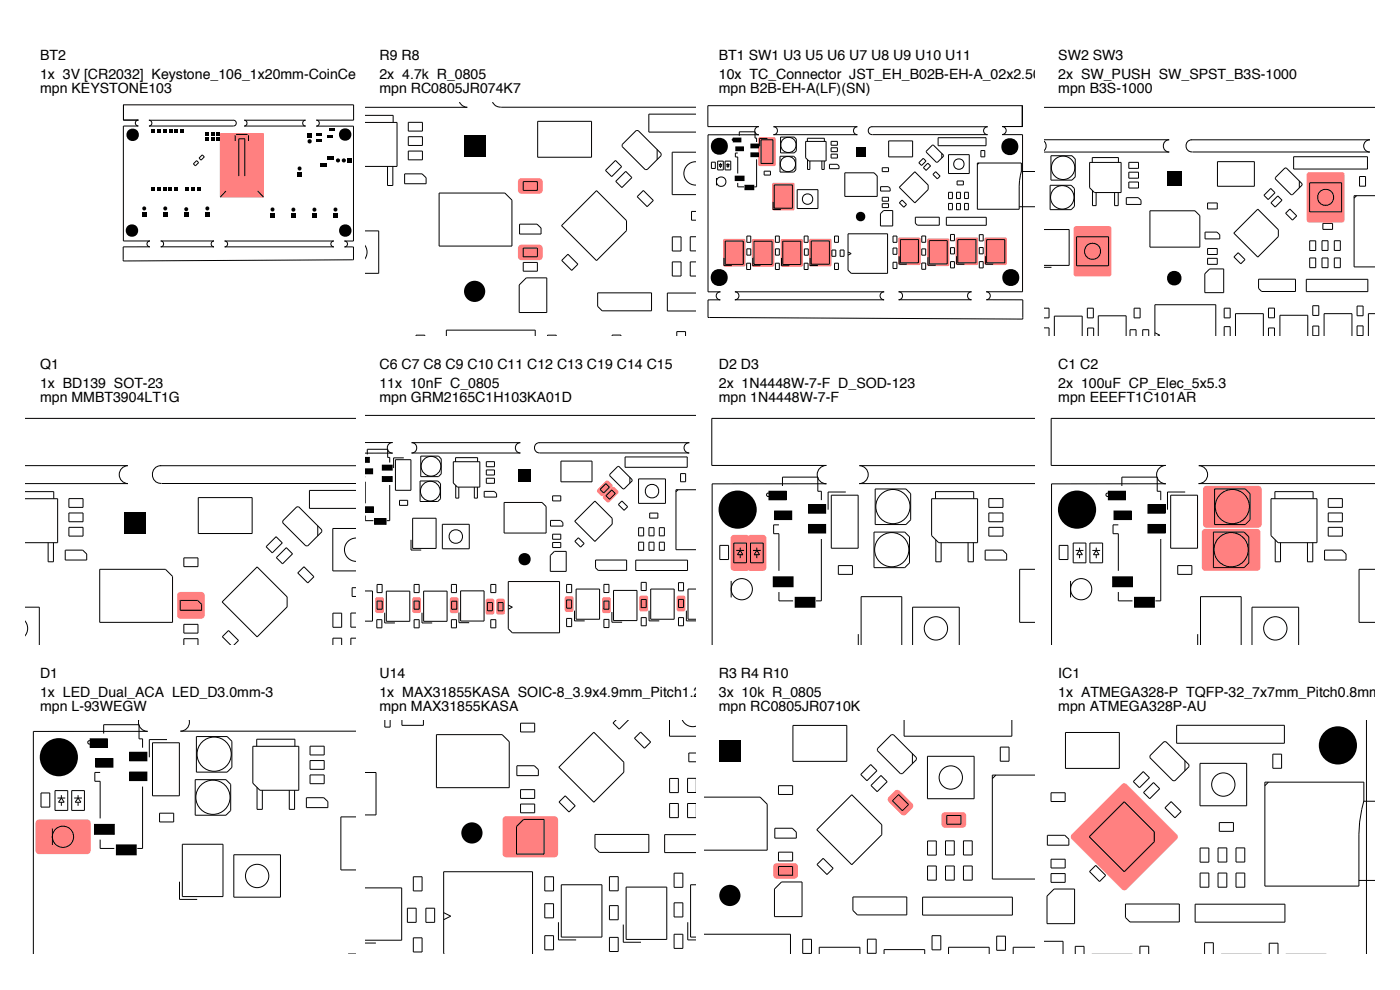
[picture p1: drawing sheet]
<svg xmlns="http://www.w3.org/2000/svg" width="297mm" height="210mm" viewBox="0 0 297 210" stroke-linecap="round" stroke-linejoin="round" font-family="sans-serif">
<path d="M46.7 28.3h9.2v13.5h-9.2z" fill="#ff8080"/>
<g fill="#000">
<path d="M27.1 28.5l.2 .1-.1 .1-.2-.1zM27.4 27.8l.2 .1-.1 .1-.2-.1zM27.4 29.2l.2 .1-.1 .1-.2-.1zM28.1 27.5l.2 .1-.1 .1-.2-.1zM28.1 29.5l.2 .1-.1 .1-.2-.1zM28.8 27.8l.2 .1-.1 .1-.2-.1zM28.8 29.2l.2 .1-.1 .1-.2-.1zM29.1 28.5l.2 .1-.1 .1-.2-.1zM32 39.8h.8v.8h-.8zM32 27.4h.9v.8h-.9zM33.2 39.8h.9v.8h-.9zM33.3 27.4h.8v.8h-.8z"/>
<path d="M34.5 39.8h.8v.8h-.8zM34.5 27.4h.9v.8h-.9zM35.7 39.8h.9v.8h-.9zM35.8 27.4h.8v.8h-.8zM37 39.8h.8v.8h-.8zM37 27.4h.8v.8h-.8zM38.2 27.4h.9v.8h-.9zM39.3 39.8h.8v.8h-.8zM40.5 39.8h.9v.8h-.9zM41.8 39.8h.8v.8h-.8zM43.4 27.9h.9v.8h-.9zM43.4 29.2h.9v.8h-.9z"/>
<path d="M44.7 27.9h.8v.8h-.8zM44.7 29.2h.8v.8h-.8zM45.9 27.9h.9v.8h-.9zM45.9 29.2h.9v.8h-.9zM63.1 36.5h.9v.9h-.9zM65.2 28.3h.9v.9h-.9zM67.2 29.6h1.1v.6h-1.1zM67.2 28.2h1.1v.6h-1.1zM67.9 34.6h1.4v.7h-1.4zM69.4 33.2h1.4v.7h-1.4zM69.5 28.6h1.2v.6h-1.2zM69.9 27.3h1.2v.6h-1.2z"/>
<path d="M72.2 28.4l.2 .1-.1 .2-.2-.2zM72.5 29.1l.2 .1-.1 .2-.2-.2zM72.5 27.7l.2 .1-.1 .2-.2-.2zM73.2 29.4l.2 .1-.1 .2-.2-.2zM73.2 27.4l.2 .2-.1 .1-.2-.1zM73.8 33.6h.8v.9h-.8zM73.9 29.1l.2 .1-.1 .2-.2-.2zM73.9 27.7l.2 .1-.1 .2-.2-.2zM74.2 28.4l.2 .1-.1 .2-.2-.2zM26.9 48.8l.3 .1-.1 .1-.2-.1zM27.2 48.1l.2 .1v.1l-.2-.1zM27.2 49.5l.2 .1v.1l-.2-.1z"/>
<path d="M27.9 47.8l.2 .1v.2l-.2-.2zM27.9 49.8l.2 .1v.1l-.2-.1zM28.6 48.1l.2 .1v.1l-.3-.1zM28.6 49.5l.2 .1v.1l-.3-.1zM28.9 48.8l.2 .1v.1l-.3-.1zM30.2 45h.8v.9h-.8zM34.6 45h.9v.9h-.9zM39.1 45.2h.8v.8h-.8zM43.6 45h.8v.9h-.8zM57.4 45.2h.8v.9h-.8zM61.8 45.3h.9v.8h-.9zM66.3 45.3h.8v.8h-.8z"/>
<path d="M70.7 45.2h.9v.9h-.9zM72.2 48.8l.2 .1-.1 .1-.2-.1zM72.5 49.5l.2 .1-.1 .1-.2-.1zM72.5 48.1l.2 .1-.1 .1-.2-.1zM73.2 49.8l.2 .1-.1 .1-.2-.1zM73.2 47.8l.2 .1-.1 .2-.2-.2zM73.9 49.5l.2 .1-.1 .1-.2-.1zM73.9 48.1l.2 .1-.1 .1-.2-.1zM74.2 48.8l.2 .1-.1 .1-.2-.1z"/>
<circle cx="28.2" cy="28.6" r="1.33"/>
<circle cx="63.6" cy="35.7" r=".43"/>
<circle cx="65.7" cy="30" r=".46"/>
<circle cx="71.7" cy="34" r=".44"/>
<circle cx="73" cy="34" r=".44"/>
<circle cx="73.2" cy="28.5" r="1.33"/>
<circle cx="28" cy="48.9" r="1.33"/>
<circle cx="30.6" cy="44.2" r=".43"/>
<circle cx="35.1" cy="44.2" r=".43"/>
<circle cx="39.5" cy="44.4" r=".43"/>
<circle cx="44" cy="44.2" r=".43"/>
<circle cx="57.8" cy="44.4" r=".43"/>
<circle cx="62.3" cy="44.5" r=".43"/>
<circle cx="66.7" cy="44.5" r=".43"/>
<circle cx="71.2" cy="44.5" r=".43"/>
<circle cx="73.3" cy="48.9" r="1.33"/>
</g>
<g fill="none" stroke="#000" stroke-width=".21">
<path d="M26.2 22.2h48.8v3.3h-7.9a.63 .63 0 0 1 .6 .6 .63 .63 0 0 1-.6 .7h7.9v24.3h-1.9a.62 .62 0 0 1 .6 .6 .62 .62 0 0 1-.6 .7h1.7M26.2 26.7v24.4h5.6a.62 .62 0 0 0-.6 .6 .62 .62 0 0 0 .6 .7h-5.7M26.2 22.3v3.2h3.2a.62 .62 0 0 0-.7 .6 .62 .62 0 0 0 .6 .6h-3.1M41 34.8l.7-.7 .4 .4-.6 .7zM42.9 32.9l.5 .4-.7 .7-.5-.5zM49.5 25.5a.61 .61 0 0 1 .6 .6 .61 .61 0 0 1-.6 .6h-17.9a.61 .61 0 0 0 .6-.6 .61 .61 0 0 0-.6-.6h18M49.9 28.7v1.2M50.1 28.5h2.4M50.7 37.4v-8h1.2v8M51.8 25.5h13a.62 .62 0 0 0-.6 .6 .62 .62 0 0 0 .6 .6h-13l.4-.1 .2-.7-.2-.3zM52.7 28.7v1.2M26.1 52.4v3l48.9-.3v-2.7h-.3"/>
<path d="M34.1 51.1h11.3a.62 .62 0 0 0-.6 .6 .62 .62 0 0 0 .6 .7h-11.3a.62 .62 0 0 0 .6-.7 .62 .62 0 0 0-.6-.6zM47.7 51.1h23.1a.62 .62 0 0 0-.6 .7 .62 .62 0 0 0 .6 .6h-23.1a.62 .62 0 0 0 .6-.7 .62 .62 0 0 0-.6-.6zM48 40.5l-1.3 1.3M54.7 40.5l1.2 1.3"/>
</g>
<path d="M37.8 125.8l.5-.2h4.4a.75 .75 0 0 1 .7 .7v4.2a.75 .75 0 0 1-.7 .8h-4.4a.75 .75 0 0 1-.7-.8v-4.2z" fill="#ff8080"/>
<g fill="none" stroke="#000" stroke-width=".21">
<path d="M5.5 98.8h21.6a1.91 1.91 0 0 0-1.8 1.9 1.91 1.91 0 0 0 1.8 1.9h-21.6M5.5 88.8h70.1M34 98.8h41.6M34.2 98.8a1.89 1.89 0 0 0-1.9 1.9 1.89 1.89 0 0 0 2 1.9M5.5 105.8h6.7v9.3h-6.7M5.5 104.3h5.9v1.5M10.2 115.1v4.1h1.1v-4.1M13.8 116.7h3.7l.9 .8v1.3h-4.6zM14.6 108.8h3v1.9h-3zM14.6 105.8h3v1.8h-3zM14.6 111.9h3v1.8h-3zM34.3 102.6h41.3"/>
<path d="M39 118.4h3v1.8h-3zM42.1 105.6h11.4v7.6h-11.4zM56.5 116l2.1-2.1 1.3 1.3-2.1 2.1zM58.6 118.3l2.1-2.1 1.4 1.3-2.2 2.1zM60 110.5l3-3h.4l4.9 4.9v.4l-3 3h-.4l-4.9-4.9zM67.4 111.6v2.1M75.6 114.1a2.48 2.48 0 0 0-2.5 2.5 2.48 2.48 0 0 0 2.5 2.5M75.6 112.1h-5v9h5M75.6 104h-9.9v3.9h9.9M5.5 132a2.39 2.39 0 0 1 0 2.7M5.5 128.8h2.8v8M21.2 120.8h13.9l1.5 1.5v9.7h-15.4z"/>
<path d="M38.2 127.4h3.7l.9 .8v1.3h-4.6zM39 132.5h3v1.8h-3zM39 136.8v-1.3h3v1.3M47.1 127.7l7.5-7.4 6.3 6.3v2.2l-6.3 6.3zM48.9 136.8l-1.7-1.7 1.3-1.3 2.1 2.1-.9 .9M63.2 121.5l1.3-1.3 2.1 2.2-1.3 1.3zM70.6 130.1h1.9v3h-1.9zM70.6 136.8v-1.4h1.9v1.4M75.6 130.1h-1.2v3h1.2M75.6 135.4h-1.2v1.4M75.6 124.7h-.9v1.8h.9"/>
</g>
<path d="M26.4 108.6h4.5v4.6h-4.5z" fill="#000"/>
<path d="M7.7 174.1l.6-.3h10.2a.75 .75 0 0 1 .7 .8v5.8a.75 .75 0 0 1-.7 .8h-10.2a.75 .75 0 0 1-.8-.8v-5.8z" fill="#ff8080"/>
<g fill="#000">
<path d="M19.1 156.7h3.7v1.9h-3.7zM27.5 159.6h3.7v1.8h-3.7zM20 174.9h4.2v2.1h-4.2zM20.3 160.9h3.7v1.9h-3.7zM24.7 179.2h4.2v2.1h-4.2zM27.5 163.8h3.7v1.8h-3.7z"/>
<circle cx="10.3" cy="158.5" r=".45"/>
<circle cx="12.5" cy="157.6" r=".45"/>
<circle cx="14.6" cy="158.5" r=".45"/>
<circle cx="9.4" cy="160.6" r=".45"/>
<circle cx="10.3" cy="162.8" r=".45"/>
<circle cx="12.5" cy="163.7" r=".45"/>
<circle cx="12.5" cy="160.6" r="4.1"/>
<circle cx="14.6" cy="162.8" r=".45"/>
<circle cx="15.5" cy="160.6" r=".45"/>
</g>
<g fill="none" stroke="#000" stroke-width=".21">
<path d="M18.7 157.2h.6l.1 .3-.1 .3h-.6l-.1-.3zM19.1 156.7h3.7v1.9h-3.7zM22 155.6v-1.9h7.5v3h.7v1.9M27.5 159.6h3.7v1.8h-3.7zM29.4 152.7a1.94 1.94 0 0 0 1.9 2.5M31.3 155.2h-24.2v47.1M32.4 157.6h5.7v11.2h-5.7zM35.4 156.9h-3.7v3.8M40.1 152.7a1.91 1.91 0 0 1-1.8 2.4h37.3M41.7 156.3h6.5l1 1v5.5l-1 1h-6.5zM53.6 158.3h9.8v9.4h-8.3l-1.5-1.5zM54.5 158.3v-1.5h8.1v1.5"/>
<path d="M65.8 158.3h3v1.9h-3zM8.7 168.2h1.9v3h-1.9zM11.1 175.8v3.5M11.7 167.7h2.7v4.2h-2.7zM12.2 169.3h1.6M13 168.7v.6M13 170.2v.7M13 169.3l.6 .9h-1.2zM15.2 167.7h2.7v4.2h-2.7zM15.7 169.3h1.7M16.6 169.3l.6 .9h-1.2zM16.6 168.7v.6"/>
<path d="M16.6 170.2v.7M20 174.9h4.2v2.1h-4.2zM20.3 160.9h3.7v1.9h-3.7zM21.2 163.9h-1.1v1.8h1.1v7.9M21.2 178.1v1.9h3M24.7 179.2h4.2v2.1h-4.2zM27.5 163.8h3.7v1.8h-3.7zM30.2 166.9v13.1h-1.1M33.9 172.5h3v1.9h-3zM38.7 179.1h8.6v11.1h-8.6zM41.4 165.4h6.5l1 1v5.5l-1 1h-6.5zM54.5 167v4.7h1.2v-4"/>
<path d="M61.4 167.7v4h1.1v-4M65 169.2v2.1h4.6v-1.2l-.9-.9h-3.7M65.8 161.4h3v1.8h-3zM65.8 164.4h3v1.9h-3zM75.6 173.3h-3.3v11.3h3.3M38.1 187.1v3.7h3.7M49.6 181.3h9.9v9h-9.9z"/>
<circle cx="45.4" cy="160" r="3.6"/>
<circle cx="13.4" cy="177.5" r="2.25"/>
<circle cx="45.2" cy="169.1" r="3.6"/>
<circle cx="54.6" cy="185.8" r="2.48"/>
</g>
<g fill="#ff8080">
<path d="M110.1 52.1l.5-.2h3.8a.75 .75 0 0 1 .7 .8v1.8a.75 .75 0 0 1-.7 .7h-3.8a.75 .75 0 0 1-.7-.7v-1.8z"/>
<path d="M110.1 38l.5-.2h3.8a.75 .75 0 0 1 .7 .8v1.8a.75 .75 0 0 1-.7 .7h-3.8a.75 .75 0 0 1-.7-.7v-1.8z"/>
</g>
<g fill="none" stroke="#000" stroke-width=".21">
<path d="M77.5 26h6.7v9.3h-6.7M77.5 24.5h5.9v1.5M82.2 35.3v4.1h1.1v-4.1M85.8 36.9v2.1h4.6v-1.3l-.8-.8h-3.7M86.6 29h3v1.9h-3zM86.6 26h3v1.8h-3zM86.6 32h3v1.9h-3zM97.5 21.7a1.85 1.85 0 0 0 1.6 1.1h-21.6M104.5 21.7a1.72 1.72 0 0 0 1.8 1M106.3 22.7h41.3M111 38.5h3v1.9h-3zM114.1 25.7h11.4v7.7h-11.4z"/>
<path d="M130.6 34l1.3 1.3-2.1 2.2-1.3-1.3zM132 30.7l3-3h.4l4.9 4.9v.4l-3 3h-.4l-4.9-4.9zM132.8 36.4l1.3 1.3-2.1 2.1-1.4-1.3zM139.4 31.7v2.2M147.6 34.3a2.48 2.48 0 0 0-2.5 2.5 2.48 2.48 0 0 0 2.5 2.5M147.6 32.3h-5v9h5M147.6 24.2h-9.9v3.8h9.9M77.5 52.1a2.39 2.39 0 0 1 0 2.7M77.5 49h2.9v9h-2.9M93.2 41h13.9l1.5 1.5v9.7h-15.4zM110.2 47.6v2.1h4.6v-1.3l-.9-.8h-3.6M111 52.6h3v1.9h-3z"/>
<path d="M111 55.7h3v1.8h-3zM120.5 53.9l2.1 2.2-1.3 1.3-2.1-2.2zM126.6 40.4l6.3 6.4v2.1l-6.3 6.4-7.5-7.4zM136.5 40.4l2.1 2.1-1.3 1.3-2.1-2.1zM142.6 50.3h1.9v3h-1.9zM142.6 55.6h1.9v3h-1.9zM147.6 50.2h-1.2v3h1.2M147.6 55.6h-1.2v3h1.2M147.6 44.9h-.9v1.8h.9M88.3 71.3v-.2h1.8v.2M94.7 71.3v-1.3h18.9v1.3M110.2 60.4l1.5-1.5h4.3v7.4h-5.8z"/>
<path d="M116.2 71.3v-.2h1.8v.2M126.8 62.1h11.4v3.8h-10.4l-1-.9zM129.9 71.3v-.2h1.8v.2M143.6 71.3v-1h1.9v1M147.6 62.2h-6v3.8h6"/>
</g>
<g fill="#000">
<path d="M98.5 28.8h4.5v4.5h-4.5z"/>
<circle cx="100.7" cy="61.8" r="2.25"/>
</g>
<g fill="#ff8080">
<path d="M129.8 103.4l.4-.1 .2 .1 .7 .7 .1 .4-1.9 2-.4 .1-.9-.8-.1-.4z"/>
<path d="M128.5 102.1l.5-.2 .1 .2 .8 .7 .1 .4-1.9 1.9-.4 .2-.9-.9-.1-.4z"/>
<path d="M120 126.5h1.3l.3 .2 .1 2.7-.2 .4h-1.2l-.4-.2-.1-2.7z"/>
<path d="M128 126.8l1.2-.1 .3 .2 .1 2.7-.2 .4-1.2 .1-.4-.2-.1-2.8z"/>
<path d="M135.7 126.6l.4-.2h1l.4 .2v2.7l-.2 .4h-1.2l-.4-.2z"/>
<path d="M143.8 126.4l1.2-.1 .4 .2v2.8l-.2 .3-1.2 .1-.4-.2v-2.7z"/>
<path d="M79.7 126.9l.3-.2h1l.4 .2 .1 2.7-.2 .4-1.3 .1-.3-.3z"/>
<path d="M87.5 126.9l.4-.2h1l.4 .2v2.7l-.2 .4-1.2 .1-.4-.3z"/>
<path d="M95.7 126.8l1.2-.1 .3 .2 .1 2.8-.2 .3-1.2 .1-.4-.2-.1-2.8z"/>
<path d="M103.2 127.1l1.2-.1 .4 .2 .1 2.8-.2 .3-1.3 .1-.3-.2-.1-2.8z"/>
<path d="M105.5 127.1l1.2-.1 .4 .2v2.8l-.2 .3-1.2 .1-.4-.2v-2.8z"/>
</g>
<g fill="#000">
<path d="M77.5 99.5h1.6v1h-1.6zM77.5 97h.9v1.1h-.9zM81.1 98.7h2.1v1h-2.1zM110 99.6h2.6v2.6h-2.6zM77.5 107.5h1.7v1.2h-1.7zM79.5 110h2.4v1.2h-2.4zM81.1 101.1h2.1v1.1h-2.1z"/>
<circle cx="111.3" cy="118.6" r="1.31"/>
</g>
<g fill="none" stroke="#000" stroke-width=".21">
<path d="M77.5 99.5h1.6v1h-1.6M77.5 97h.9v1.1h-.9M77.5 93.9h5.8a1.12 1.12 0 0 0-1.1 1.1 1.12 1.12 0 0 0 1.1 1.1M77.5 88.1h70.1M77.9 96.4v-1.1h4.4v1.7h.4v1.1M81.1 98.7h2.1v1h-2.1zM83.3 96.1h-5.8M83.9 97.5h3.3v6.5h-3.3zM85.7 97.1h-2.2v2.2M87.3 93.9h23.1a1.1 1.1 0 0 0-1.1 1.1 1.1 1.1 0 0 0 1.1 1.1h-23.1a1.1 1.1 0 0 0 1.1-1.1 1.1 1.1 0 0 0-1.1-1.1zM89.3 96.8h3.7l.6 .5v3.2l-.6 .6h-3.7zM96.2 98h5.6v5.3h-4.8l-.8-.8z"/>
<path d="M96.7 98v-.9h4.6v.9M103.2 99.7h1.7v1.1h-1.7zM103.2 97.9h1.7v1.1h-1.7zM114.4 93.9h31.8a1.09 1.09 0 0 0-1.1 1.1 1.09 1.09 0 0 0 1.1 1.1h-31.7M114.5 93.9a1.09 1.09 0 0 0-1.1 1.1 1.09 1.09 0 0 0 1.1 1.1M119 97.8h6.6v4.4h-6.6zM132.6 96.9h13.2v2.2h-13.2zM77.5 107.5h1.7v1.2h-1.7M77.5 101.2h.1M77.5 102.2v4.6M77.5 109.4v1.1h1.7M79.5 110h2.4v1.2h-2.4z"/>
<path d="M81.1 101.1h2.1v1.1h-2.1zM82.7 102.9v7.6h-.7M84.8 106.1h1.7v1.1h-1.7zM87.2 114.5v2.2h2.2M87.5 109.9h5v6.4h-5zM89.1 102h3.8l.6 .6v3.2l-.6 .6h-3.8zM93.8 111.2h5.8v5.2h-5.8zM96.7 103v2.7h.6v-2.4M100.6 103.3v2.4h.7v-2.4M102.7 104.2h2.2l.5 .5v.8h-2.7zM103.2 101.5h1.7v1h-1.7zM107 106.6h8l.9 .9v5.6h-8.9z"/>
<path d="M116.8 117.8l.8-.8h2.5v4.2h-3.3zM116.8 110.4h2.1l.5 .5v.7h-2.6zM117.2 105.2h1.8v1.1h-1.8zM117.2 113.3h1.8v1.1h-1.8zM117.2 115.1h1.8v1.1h-1.8zM121.9 110.6l4.3-4.3 3.7 3.7v1.2l-3.7 3.7zM122.7 114.1l1.2 1.2-.7 .8-1.2-1.3zM126.4 118.8h6.6v2.2h-6.1l-.5-.5zM127.3 103.8l1.2-1.2 .8 .8-1.2 1.2zM129.4 100.7l1.7-1.7 .2-.1 2.8 2.9v.2l-1.7 1.7h-.2l-2.8-2.8zM129.8 103.9l.8 .8-1.3 1.2-.7-.7zM131.2 107l.7-.7 1.3 1.2-.8 .8z"/>
<path d="M133.6 101.3v1.2M134.9 118.8h11v2.2h-11zM135.5 101.6h5.7v5.2h-5.7zM135.5 112h1.1v1.7h-1.1zM135.5 115h1.1v1.8h-1.1zM137.7 111.9h1.1v1.8h-1.1zM137.7 115h1.1v1.8h-1.1zM137.8 108.8h1.8v1.1h-1.8zM139.9 111.9h1.1v1.8h-1.1zM139.9 115h1.1v1.8h-1.1zM143.9 103.9l-.5 .4M144.4 100.5h1.1v1.7h-1.1z"/>
<path d="M147.6 103.9h-4.2v12.7h4.2M77.5 125.4h1.5v6.4h-1.5M79.9 131.5h1.1v1.7h-1.1zM80 124h1.1v1.7h-1.1zM80 127.5h1.1v1.7h-1.1zM81.6 130v2.2h2.2M82 125.4h4.9v6.4h-4.9zM87.9 131.5h1v1.7h-1zM87.9 124h1v1.7h-1zM87.9 127.5h1v1.7h-1zM89.5 130v2.2h2.2M89.9 125.4h5v6.4h-5z"/>
<path d="M95.8 131.5h1v1.7h-1zM95.8 124h1v1.7h-1zM95.8 127.5h1.1v1.8h-1.1zM97.4 129.9v2.2h2.1M97.7 125.4h5v6.4h-5zM103.4 127.8h1.1v1.8h-1.1zM104.1 131.5h1.1v1.7h-1.1zM104.1 124h1.1v1.7h-1.1zM105.7 127.8h1v1.8h-1zM107.8 128.4l.9 .4-.9 .4M107.8 123.4h10.9v10.8h-10l-.9-.8zM120.2 124h1.1v1.7h-1.1z"/>
<path d="M120.2 127.3h1.1v1.7h-1.1zM120.2 131.2h1.1v1.7h-1.1zM121.9 129.6v2.1h2.2M122.2 125h5v6.4h-5zM128.1 124h1.1v1.7h-1.1zM128.1 127.5h1.1v1.8h-1.1zM128.1 131.4h1.1v1.7h-1.1zM129.8 129.8v2.2h2.2M130.2 125.3h4.9v6.4h-4.9zM136 123.5h1.1v1.8h-1.1zM136 127.2h1.1v1.7h-1.1zM136 131h1.1v1.8h-1.1z"/>
<path d="M137.7 129.6v2.1h2.2M138.1 125h4.9v6.4h-4.9zM144 127.2h1v1.7h-1zM144 123.6h1v1.7h-1zM144 131h1v1.8h-1zM145.6 129.6v2.1h2M147.6 125h-1.6v6.4h1.6"/>
<circle cx="91.4" cy="98.9" r="2.09"/>
<circle cx="91.3" cy="104.2" r="2.09"/>
<circle cx="96.7" cy="113.8" r="1.44"/>
<circle cx="138.3" cy="104.2" r="1.44"/>
</g>
<path d="M106.8 173.4l.6-.2h10.3a.75 .75 0 0 1 .7 .7v7.2a.75 .75 0 0 1-.7 .8h-10.3a.75 .75 0 0 1-.8-.8v-7.2z" fill="#ff8080"/>
<g fill="none" stroke="#000" stroke-width=".21">
<path d="M81.6 152.7v1.6h1.2v-1.6M85.3 152.7v1.2h4.5v-1.2M92.6 155.9h13.9l1.5 1.5v9.7h-15.4zM110.4 153.4h3v1.9h-3zM126 155.3l6.4 6.4v2.1l-6.4 6.4-7.4-7.4zM130.7 152.7l-.6 .7 1.3 1.3 2-2M134.6 156.6l1.3-1.3 2.1 2.1-1.3 1.3zM142 152.7v3.5h5.6M144.8 152.7a2.46 2.46 0 0 0 2.8 1.4M147.6 159.7h-1.5v1.9h1.5M77.5 163.9h2.3v9h-2.3M109.7 162.4v2.2h4.5v-1.3l-.8-.9h-3.7"/>
<path d="M110.4 167.5h3v1.9h-3zM110.4 170.6h3v1.8h-3zM111.1 173.8h4.3v7.4h-5.8v-5.9zM119.9 168.8l2.1 2.2-1.3 1.3-2.1-2.2zM126.2 177h11.5v3.8h-10.5l-1-.9zM142.1 165.1h1.8v3h-1.8zM142.1 170.5h1.8v3h-1.8zM147.6 165.1h-1.7v3h1.7M147.6 170.5h-1.7v3h1.7M147.6 177.1h-6.6v3.8h6.6M77.5 188.4h7.7v11.1h-7.7M86.4 192.7h1.9v3h-1.9z"/>
<path d="M87.7 186h1.9v3h-1.9zM87.7 199h1.9v3h-1.9zM90.4 192.7h1.8v3h-1.8zM94.1 193.6l1.5 .8-1.5 .7M115.6 186h1.8v3h-1.8zM115.6 191.7h1.8v3h-1.8zM115.6 198.5h1.8v3h-1.8zM118.5 195.7v3.7h3.7M119.1 187.7h8.6v11.1h-8.6zM129.3 186h1.9v3h-1.9zM129.3 192.1h1.9v3h-1.9zM129.3 198.9h1.9v3h-1.9z"/>
<path d="M132.2 196.1v3.8h3.8M132.8 188.2h8.7v11.1h-8.7zM143 185.2h1.9v3h-1.9zM143 191.5h1.9v3h-1.9zM143 198.2h1.9v3h-1.9zM145.9 195.7v3.7h1.7M147.6 187.7h-1.1v11.1h1.1M77.5 200.1h2.3M94.1 202.3v-17.4h18.9v17.4M94.1 202.3h.1"/>
</g>
<circle cx="100.1" cy="176.7" r="2.25" fill="#000"/>
<g fill="#ff8080">
<path d="M164 38.8h4.3l.2 .1 .1 5.4-.2 .3h-4.3l-.2-.1-.1-5.4z"/>
<path d="M196.8 50.6h4.3l.3 .1v5.4l-.1 .3-4.3 .1-.3-.2v-5.4z"/>
<path d="M202.9 50.4h4.3l.3 .1v5.4l-.1 .3h-4.3l-.3-.1v-5.4z"/>
<path d="M209 50.4h4.3l.3 .1v5.4l-.1 .3h-4.3l-.3-.1v-5.4z"/>
<path d="M153.5 50.8l.2-.1h4.1l.3 .1 .1 5.4-.2 .3h-4.3l-.2-.1z"/>
<path d="M159.7 50.7h4.2l.3 .2 .1 5.3-.2 .3-4.3 .1-.2-.2-.1-5.4z"/>
<path d="M165.8 50.7h4.2l.3 .2 .1 5.3-.2 .3-4.3 .1-.2-.2-.1-5.4z"/>
<path d="M171.7 50.8l.3-.1h4.1l.3 .1v5.4l-.1 .3h-4.3l-.3-.1z"/>
<path d="M161.1 29.1h3.1l.3 .2 .1 5.6-.2 .3h-3.2l-.3-.1v-5.7z"/>
<path d="M190.7 50.4h4.3l.3 .1v5.4l-.1 .3h-4.3l-.3-.1v-5.4z"/>
</g>
<g fill="#000">
<path d="M151.2 30.9l.3 .1-.1 .2-.3-.2zM151.6 31.8l.3 .2-.1 .2-.3-.2zM151.6 29.9l.3 .2-.1 .2-.3-.2zM152.5 32.2l.3 .2-.1 .2-.3-.2zM152.5 29.5l.3 .2-.1 .2-.3-.2zM153.5 31.8l.3 .2-.1 .2-.3-.2zM153.5 29.9l.3 .2-.1 .2-.3-.2zM153.9 30.9l.3 .1-.1 .2-.3-.2zM155.6 29.3h1.6v.8h-1.6zM156 37.4h1.9v.9h-1.9zM156.1 31.2h1.6v.8h-1.6zM158.1 39.3h1.8v.9h-1.8z"/>
<path d="M159.3 32.4h1.6v.8h-1.6zM159.3 30.6h1.6v.8h-1.6zM181.6 31.3h2v2h-2zM212.8 30.9l.3 .2-.1 .2-.3-.2zM213.2 30l.3 .2-.1 .1-.3-.1zM213.2 31.9l.3 .2-.1 .1-.3-.1zM214.2 29.6l.3 .2-.1 .1-.3-.1zM214.2 32.3l.3 .2-.1 .1-.3-.1zM215.1 30l.3 .2-.1 .1-.3-.1zM215.1 31.9l.3 .2-.1 .1-.3-.1zM215.5 30.9l.3 .2-.1 .2-.3-.2zM151.1 58.7l.3 .2-.1 .2-.3-.2z"/>
<path d="M151.5 59.7l.3 .1-.1 .2-.3-.2zM151.5 57.7l.3 .2-.1 .2-.3-.2zM152.5 57.4l.3 .1-.1 .2-.3-.2zM153.5 59.7l.2 .1-.1 .2-.3-.2zM153.5 57.7l.2 .2-.1 .2-.3-.2zM153.8 58.7l.3 .2-.1 .2-.3-.2zM213 58.7l.3 .2-.1 .2-.3-.2zM213.4 57.7l.3 .2-.1 .2-.3-.2zM213.4 59.7l.3 .1-.1 .2-.3-.2zM214.4 57.4l.3 .1-.1 .2-.3-.2zM215.3 57.7l.3 .2-.1 .2-.3-.2zM215.3 59.7l.3 .1-.1 .2-.3-.2z"/>
<path d="M215.7 58.7l.3 .2-.1 .2-.3-.2zM152.5 60.1l.3 .1-.1 .2-.3-.2zM214.4 60.1l.3 .1-.1 .2-.3-.2z"/>
<circle cx="152.6" cy="31" r="1.82"/>
<circle cx="214.2" cy="31.1" r="1.82"/>
<circle cx="152.6" cy="58.9" r="1.82"/>
<circle cx="182.6" cy="45.9" r="1.01"/>
<circle cx="214.4" cy="58.9" r="1.82"/>
</g>
<g fill="none" stroke="#000" stroke-width=".21">
<path d="M150.9 34.4h.9v1.3h-.9zM152 37.8v1.5M152.3 34.2h1.2v1.8h-1.2zM152.5 34.9h.7M152.9 34.6v.3M152.9 35.3v.3M152.9 34.9l.2 .4h-.5zM153.8 34.2h1.2v1.8h-1.2zM154.1 34.9h.7M154.4 34.9l.3 .4h-.5zM154.4 34.6v.3M154.4 35.3v.3"/>
<path d="M155.4 29.5l.3 .1-.1 .2-.2-.2zM155.6 29.3h1.6v.8h-1.6zM156 37.4h1.9v.9h-1.9zM156.1 31.2h1.6v.8h-1.6zM156.5 32.5h-.5v.8h.5v3.5M156.5 38.8v.8h1.4M156.9 28.8v-.8h3.3v1.3h.3v.8M158.1 39.3h1.8v.9h-1.8zM159.3 32.4h1.6v.8h-1.6zM159.3 30.6h1.6v.8h-1.6zM160.5 33.8v5.8h-.5M161.5 29.7h2.5v5h-2.5z"/>
<path d="M162.1 36.3h1.4v.8h-1.4zM162.8 29.4h-1.6v1.6M164.1 26.9h17.8a.85 .85 0 0 0-.8 .8 .85 .85 0 0 0 .8 .9h-17.8a.85 .85 0 0 0 .8-.9 .85 .85 0 0 0-.8-.8zM164.3 39.2h3.8v5h-3.8zM165.5 33.1h2.9l.4 .5v2.5l-.4 .4h-2.9zM165.6 29.1h2.9l.5 .4v2.5l-.5 .4h-2.9zM170.9 30h4.4v4.2h-3.7l-.7-.7zM171.3 30v-.7h3.6v.7M171.3 33.9v2.1h.5v-1.8M174.4 34.2v1.8h.5v-1.8M176 34.9h1.6l.4 .3v.6h-2zM176.3 31.3h1.4v.9h-1.4z"/>
<path d="M176.3 30h1.4v.8h-1.4zM176.3 32.7h1.4v.8h-1.4zM179.2 36.7h6.2l.7 .6v4.4h-6.9zM185 26.9h24.6M185 26.9a.84 .84 0 0 0-.8 .8 .84 .84 0 0 0 .9 .9M186.8 39.6v.9h2.1v-.5l-.4-.4h-1.7M187.2 35.6h1.3v.8h-1.3zM188.5 29.9h5.1v3.4h-5.1zM190.8 39.7l3.3-3.3 2.8 2.9v.9l-2.8 2.8zM194.9 34.5l1-.9 .6 .6-1 .9zM196.5 32.1l1.3-1.3h.2l2.2 2.1v.2l-1.3 1.3h-.2l-2.2-2.1zM196.9 34.6l.5 .6-.9 .9-.6-.5z"/>
<path d="M198.5 36.4l1 1-.6 .5-1-.9zM199 29.2h10.2v1.7h-10.2zM199.8 32.6v.9M201.2 32.8h4.4v4h-4.4zM203.1 38.4h1.3v.8h-1.3zM207.7 34.6l-.3 .3M208.1 31.9h.8v1.4h-.8zM209.5 26.9a.84 .84 0 0 0-.8 .8 .84 .84 0 0 0 .8 .9h-24.4M212.6 28.6h4.4v33.3h-7.8a.85 .85 0 0 1 .9 .8 .85 .85 0 0 1-.8 .9M212.6 28.5a.85 .85 0 0 0 .9-.8 .85 .85 0 0 0-.9-.9h4.3v-4.4h-66.7v4.5h10.8a.86 .86 0 0 0-.9 .8 .86 .86 0 0 0 .9 .9h-10.8v33.3h2.6M216.7 36.4a21.8 21.8 0 0 0-.5 8h-8.8v-9.8h9.3v1.8h2.9M153.6 54.7v1.6h1.7"/>
<path d="M153.9 51.1h3.8v5h-3.8zM158.4 55.8h.8v1.4h-.8zM158.5 50.1h.8v1.3h-.8zM158.5 52.8h.8v1.3h-.8zM159.7 54.7v1.7h1.7M160 51.2h3.8v4.9h-3.8zM164 42.8v1.6h1.7M164.5 55.8h.8v1.4h-.8zM164.5 50.1h.8v1.3h-.8zM164.5 52.8h.8v1.3h-.8zM165.8 54.7v1.7h1.7M166.1 51.2h3.8v4.9h-3.8z"/>
<path d="M169.1 40.2h4.4v4h-4.4zM170.6 55.8h.8v1.4h-.8zM170.6 50.1h.8v1.3h-.8zM170.7 52.8h.8v1.3h-.8zM171.9 54.7v1.6h1.6M172.1 51.1h3.9v5h-3.9zM176.5 53h.8v1.4h-.8zM177.1 55.8h.8v1.4h-.8zM177.1 50.1h.8v1.3h-.8zM178.2 53h.9v1.4h-.9zM179.9 53.5l.7 .3-.7 .3M179.9 49.6h8.4v8.4h-7.7l-.7-.7z"/>
<path d="M187.2 41.9h1.3v.8h-1.3zM187.2 43.2h1.3v.8h-1.3zM187.5 44.7h1.9v3.2h-2.6v-2.6zM189.5 50.1h.8v1.3h-.8zM189.5 52.6h.8v1.4h-.8zM189.5 55.6h.8v1.4h-.8zM190.8 54.4v1.6h1.6M191 50.8h3.9v5h-3.9zM191.4 42.4l.9 1-.5 .6-1-1zM194.2 46.1h5.1v1.7h-4.7l-.4-.4zM195.6 50.1h.8v1.3h-.8zM195.6 52.8h.8v1.3h-.8z"/>
<path d="M195.6 55.8h.8v1.3h-.8zM196.9 54.6v1.7h1.6M197.1 51.1h3.9v4.9h-3.9zM200.8 46.1h8.5v1.7h-8.5zM201.3 40.8h.8v1.3h-.8zM201.3 43.2h.8v1.3h-.8zM201.7 49.7h.8v1.4h-.8zM201.7 52.5h.8v1.4h-.8zM201.7 55.5h.8v1.3h-.8zM202.9 40.8h.9v1.3h-.9zM202.9 43.2h.9v1.3h-.9zM203 54.4v1.6h1.6"/>
<path d="M203.2 50.8h3.9v5h-3.9zM204.6 40.8h.9v1.3h-.9zM204.6 43.2h.9v1.3h-.9zM207.8 52.5h.8v1.4h-.8zM207.8 49.8h.8v1.3h-.8zM207.8 55.5h.8v1.3h-.8zM209.1 54.4v1.6h1.6M209.3 50.8h3.9v5h-3.9zM216.2 43.9h3.4M150.6 63.6h-.4v3.8l66.8 .3v-4.1M152.8 61.9a.85 .85 0 0 0-.8 .9 .85 .85 0 0 0 .8 .8h-2.3M155.9 61.9h31.7a.85 .85 0 0 0-.9 .8 .85 .85 0 0 0 .9 .9h-31.7a.85 .85 0 0 0 .9-.8 .85 .85 0 0 0-.9-.9z"/>
<path d="M190.7 61.9h15.4a.85 .85 0 0 0-.8 .8 .85 .85 0 0 0 .8 .9h-15.4a.85 .85 0 0 0 .8-.9 .85 .85 0 0 0-.8-.8zM209.3 63.6h7.7"/>
<circle cx="153" cy="38.5" r="1.01"/>
<circle cx="167.2" cy="34.8" r="1.63"/>
<circle cx="167.3" cy="30.7" r="1.63"/>
<circle cx="203.4" cy="34.8" r="1.11"/>
<circle cx="171.3" cy="42.2" r="1.11"/>
</g>
<g fill="#ff8080">
<path d="M155.2 113.7l.6-.2h2.5a.75 .75 0 0 1 .8 .7v6.2a.75 .75 0 0 1-.8 .7h-2.5a.75 .75 0 0 1-.8-.7v-6.2z"/>
<path d="M158.8 113.7l.5-.2h2.6a.75 .75 0 0 1 .7 .7v6.2a.75 .75 0 0 1-.7 .7h-2.6a.75 .75 0 0 1-.7-.7v-6.2z"/>
</g>
<g fill="#000">
<path d="M163.2 104.2h3.6v1.8h-3.6zM164.4 108.4h3.6v1.8h-3.6zM171.6 111.3h3.6v1.8h-3.6zM171.6 107.1h3.6v1.8h-3.6zM164.1 122.4h4.2v2.1h-4.2zM168.7 126.7h4.2v2.1h-4.2z"/>
<circle cx="153.5" cy="108.1" r=".45"/>
<circle cx="154.4" cy="106" r=".45"/>
<circle cx="154.4" cy="110.3" r=".45"/>
<circle cx="156.5" cy="111.2" r=".45"/>
<circle cx="156.5" cy="105.1" r=".45"/>
<circle cx="156.5" cy="108.1" r="4.1"/>
<circle cx="158.7" cy="106" r=".45"/>
<circle cx="158.7" cy="110.3" r=".45"/>
<circle cx="159.5" cy="108.1" r=".45"/>
</g>
<g fill="none" stroke="#000" stroke-width=".21">
<path d="M219.6 88.8h-68.6v9.9h24.3a1.94 1.94 0 0 0-1.9 2 1.94 1.94 0 0 0 1.9 1.9M219.6 98.8h-37.3a1.91 1.91 0 0 1 1.9 1.9 1.91 1.91 0 0 1-1.9 1.9h37.3M152.7 115.7h1.9v3h-1.9zM155.7 115.2h2.7v4.2h-2.7zM156.2 116.8h1.7M157 116.2v.6M157 117.7v.7M157 116.8l.6 .9h-1.2zM159.2 115.2h2.7v4.2h-2.7zM159.8 116.8h1.6M160.6 116.8l.6 .9h-1.2zM160.6 116.2v.6"/>
<path d="M160.6 117.7v.7M162.8 104.7h.5l.1 .3-.1 .3h-.5l-.2-.3zM163.2 104.2h3.6v1.8h-3.6zM164.4 108.4h3.6v1.8h-3.6zM165.3 111.3h-1.2v1.9h1.2v7.9M166 103.1v-1.9h7.5v3h.8v1.9M171.6 111.3h3.6v1.8h-3.6zM171.6 107.1h3.6v1.8h-3.6zM174.3 114.3v13.2h-1.2M175.3 102.6l-24.2 .1v34.1M176.4 105.1h5.7v11.2h-5.7zM177.9 120h3v1.9h-3z"/>
<path d="M179.4 104.4h-3.7v3.7M185.4 112.9h6.6l1 1v5.5l-1 1h-6.6zM185.7 103.7h6.5l1 1v5.6l-1 1h-6.5zM197.7 105.8h9.7v9.3h-8.2l-1.5-1.5zM198.5 105.8v-1.5h8.1v1.5M198.6 114.5v4.7h1.1v-4.1M205.4 115.1v4.1h1.1v-4.1M209 116.7h3.7l.9 .8v1.3h-4.6zM209.8 108.8h3v1.9h-3zM209.8 105.8h3v1.8h-3zM209.8 111.9h3v1.8h-3zM155.1 123.2v3.5"/>
<path d="M164.1 122.4h4.2v2.1h-4.2zM165.3 125.6v1.9h3M168.7 126.7h4.2v2.1h-4.2zM182.1 134.5v2.3M182.7 136.8v-10.2h8.6v10.2M193.6 136.8v-8h9.9v8M219.6 120.8h-3.3v11.2h3.3"/>
<circle cx="189.2" cy="116.6" r="3.6"/>
<circle cx="189.5" cy="107.5" r="3.6"/>
<circle cx="157.4" cy="125" r="2.25"/>
<circle cx="198.6" cy="133.3" r="2.48"/>
</g>
<g fill="#ff8080">
<path d="M164.3 183.3l.5-.2h3.7a.75 .75 0 0 1 .8 .8v1.8a.75 .75 0 0 1-.8 .7h-3.7a.75 .75 0 0 1-.8-.7v-1.8z"/>
<path d="M188.6 169.1l1.2-1.3a.75 .75 0 0 1 1.1 0l2.7 2.6a.75 .75 0 0 1 0 1.1l-1.3 1.3a.75 .75 0 0 1-1.1 0l-2.6-2.7a.75 .75 0 0 1 0-1z"/>
<path d="M200 172.5l.5-.2h3.8a.75 .75 0 0 1 .7 .7v1.8a.75 .75 0 0 1-.7 .8h-3.8a.75 .75 0 0 1-.8-.8v-1.8z"/>
</g>
<g fill="none" stroke="#000" stroke-width=".21">
<path d="M168.2 153.9h11.5v7.6h-11.5zM186.2 158.8l2.9-2.9h.5l4.8 4.8v.5l-2.9 2.9h-.5l-4.8-4.8zM191.8 152.7v3.5h22.9v-3.5M193.6 159.9v2.1M212.2 158.5h1.9v3h-1.9zM149.5 169.1h11.8l1.5 1.5v9.8h-13.3M164.4 175.7v2.1h4.6v-1.3l-.9-.8h-3.7M165.2 166.7h3v1.8h-3zM173.3 176l7.4-7.4 6.4 6.4v2.1l-6.4 6.4zM182.6 164.3l2.1-2.1 1.4 1.3-2.2 2.1zM184.8 166.6l2.1-2.1 1.3 1.3-2.1 2.2zM190.7 168.6l2.1 2.1-1.3 1.3-2.2-2.1z"/>
<path d="M196.8 160.4h9.9v9h-9.9zM196.8 178.4h1.9v3h-1.9zM200.6 178.4h1.9v3h-1.9zM200.9 173h3v1.9h-3zM204.4 178.4h1.9v3h-1.9zM211.3 164.4l-.8 .8M219.6 164.4h-9.1v22.1h9.1M149.5 198.2h18.2v4.1M165.2 180.8h3v1.8h-3zM165.2 183.8h3v1.9h-3zM165.8 187.1h4.4v7.4h-5.9v-5.9zM170.3 199.3h1.9v3h-1.9z"/>
<path d="M173.3 183.4l1.4-1.3 2.1 2.1-1.3 1.3zM181 190.3h11.4v3.8h-10.5l-.9-1zM184 199.2h1.9v3h-1.9zM195.7 190.3h19.1v3.8h-19.1zM196.8 183.7h1.9v3h-1.9zM197.7 198.5h1.9v3h-1.9zM200.6 183.7h1.9v3h-1.9zM204.4 183.7h1.9v3h-1.9zM211.5 198.6h1.8v3h-1.8zM173.8 202.3v-1.3h8.6v1.3M187.6 202.3v-.8h8.6v.8M201.3 202.3v-1.3h8.6v1.3"/>
<path d="M219.6 201h-4.6v1.3"/>
<circle cx="201.7" cy="164.9" r="2.48"/>
</g>
<g fill="#000">
<path d="M152.6 157h4.5v4.5h-4.5z"/>
<circle cx="154.9" cy="190" r="2.25"/>
</g>
<g fill="#ff8080">
<path d="M277.5 36.6l7.3-.1 .4 .3 .1 9.9-.3 .4-7.2 .1-.5-.2-.1-10z"/>
<path d="M227.9 48.2l.4-.2h7l.4 .2 .1 9.9-.2 .5-7.3 .1-.4-.3z"/>
</g>
<g fill="none" stroke="#000" stroke-width=".21">
<path d="M221.5 29.9a1.3 1.3 0 0 1 0 2.1M221.5 29.6h26.5M221.5 22.8h70.1M222.8 39.3h4.5l.7 .7v3.8l-.7 .7h-4.5zM223 33h4.4l.7 .7v3.8l-.7 .7h-4.4zM231.2 34.5h6.7v6.3h-5.7l-1-1zM231.7 34.5v-1.1h5.6v1.1M239.5 36.5h2.1v1.3h-2.1zM239.5 34.4h2.1v1.3h-2.1zM239.5 38.6h2.1v1.3h-2.1zM248.1 29.6a1.31 1.31 0 0 0-1.3 1.4 1.31 1.31 0 0 0 1.3 1.3h-26.6M252.8 29.7h37.9"/>
<path d="M252.9 29.6a1.29 1.29 0 0 0-1.3 1.4 1.29 1.29 0 0 0 1.4 1.2M258.3 34.3h7.8v5.2h-7.8zM272.6 35.6h.3l3.4 3.4v.3l-2.1 2h-.3l-3.3-3.3v-.3zM274.5 33.3h15.6v2.6h-15.6zM275.7 38.4v1.5M277.9 38.8h6.7v6.2h-6.7zM288.5 37.4h1.2v2.1h-1.2zM290.6 29.7a1.3 1.3 0 0 0-1.3 1.3 1.3 1.3 0 0 0 1.3 1.3l-37.6-.1M221.5 56.7h1.6M221.5 48.7h5.3v7.6h-5.3M228.4 50.2h6.8v6.2h-6.8zM231.8 40.4v3.2h.8v-2.8"/>
<path d="M236.5 40.8v2.8h.8v-2.8M239 41.9v1.5h3.1v-.9l-.6-.6h-2.5M244 44.7h9.5l1.1 1v6.7h-10.6zM255.7 49.2v1.5h3.1v-.9l-.6-.6h-2.5M256.2 43.1h2.1v1.2h-2.1zM256.2 52.7h2.1v1.3h-2.1zM256.2 54.8h2.1v1.3h-2.1zM256.7 57.1h2.9v5h-4v-4zM262.7 53.6l1.5 1.5-.9 .9-1.5-1.5zM266.9 44.4l4.3 4.3v1.5l-4.3 4.3-5.1-5zM267 59.2h7.9v2.6h-7.2l-.7-.6zM268.2 41.4l1.4-1.4 .9 .9-1.4 1.4z"/>
<path d="M271.1 41.6l.9 .9-1.4 1.4-.9-.9zM273.7 44.3l1.4 1.5-.9 .9-1.4-1.5zM277.2 59.3h13v2.6h-13zM277.9 51.1h1.3v2h-1.3zM277.9 54.7h1.3v2.1h-1.3zM280.5 51.1h1.3v2h-1.3zM280.5 54.7h1.3v2.1h-1.3zM280.7 47.4h2v1.3h-2zM283.1 51.1h1.3v2h-1.3zM283.1 54.7h1.3v2.1h-1.3zM287.8 41.5l-.5 .5M291.6 41.5h-4.3v15.1h4.3"/>
<path d="M221.5 65.4h1.1v2h-1.1M221.5 69.6h1.1v1.7M223.7 71.3v-4.2h5.9v4.2M230.7 65.4h1.3v2h-1.3zM230.8 71.3v-1.7h1.2v1.7M233 71.3v-4.3h5.9v4.3M239.8 71.3v-1.3h1.2v1.3M240.6 65.4h1.3v2h-1.3zM242.4 71.3v-1.3h1.3v1.3M245 70.6l1.1 .5-.4 .2M245 71.3v-6.7h13v6.7M259.7 65.4h1.3v2h-1.3z"/>
<path d="M259.7 71.3v-2h1.3v2M262.1 71.3v-4.8h5.9v4.8M269.1 65.4h1.3v2h-1.3zM269.1 71.3v-1.7h1.3v1.7M271.6 71.3v-4.4h5.9v4.4M278.5 64.9h1.3v2h-1.3zM278.5 69.2h1.3v2h-1.3zM280.9 71.3v-4.8h5.9v4.8M287.9 69.1h1.3v2.1h-1.3zM287.9 64.9h1.3v2.1h-1.3zM291.6 66.5h-1.3v4.8"/>
<circle cx="225.6" cy="35.6" r="2.49"/>
<circle cx="225.4" cy="41.9" r="2.49"/>
<circle cx="231.8" cy="53.3" r="1.71"/>
<circle cx="281.3" cy="41.9" r="1.71"/>
</g>
<g fill="#000">
<path d="M247.6 36.4h3.1v3.1h-3.1z"/>
<circle cx="249.1" cy="59" r="1.55"/>
</g>
<g fill="#ff8080">
<path d="M255.2 112.4l.5-.2h11a.75 .75 0 0 1 .7 .8v7.4a.75 .75 0 0 1-.7 .7h-11a.75 .75 0 0 1-.7-.7v-7.4z"/>
<path d="M255.5 103.3l.5-.2h10.9a.75 .75 0 0 1 .8 .7v7.4a.75 .75 0 0 1-.8 .8h-10.9a.75 .75 0 0 1-.8-.8v-7.4z"/>
</g>
<g fill="#000">
<path d="M235.2 104.2h3.6v1.8h-3.6zM236.4 108.4h3.6v1.8h-3.6zM243.6 111.3h3.6v1.8h-3.6zM243.6 107.1h3.6v1.8h-3.6zM236.1 122.4h4.2v2.1h-4.2zM240.7 126.7h4.2v2.1h-4.2z"/>
<circle cx="225.5" cy="108.1" r=".45"/>
<circle cx="226.4" cy="106" r=".45"/>
<circle cx="226.4" cy="110.3" r=".45"/>
<circle cx="228.5" cy="111.2" r=".45"/>
<circle cx="228.5" cy="105.1" r=".45"/>
<circle cx="228.5" cy="108.1" r="4.1"/>
<circle cx="230.7" cy="106" r=".45"/>
<circle cx="230.7" cy="110.3" r=".45"/>
<circle cx="231.5" cy="108.1" r=".45"/>
</g>
<g fill="none" stroke="#000" stroke-width=".21">
<path d="M291.6 88.8h-68.6v9.9h24.3a1.94 1.94 0 0 0-1.9 2 1.94 1.94 0 0 0 1.9 1.9l-24.2 .1v34.1M291.6 98.8h-37.3a1.91 1.91 0 0 1 1.9 1.9 1.91 1.91 0 0 1-1.9 1.9h37.3M224.7 115.7h1.9v3h-1.9zM227.7 115.2h2.7v4.2h-2.7zM228.2 116.8h1.7M229 116.2v.6M229 117.7v.7M229 116.8l.6 .9h-1.2zM231.2 115.2h2.7v4.2h-2.7zM231.8 116.8h1.6M232.6 116.8l.6 .9h-1.2zM232.6 116.2v.6"/>
<path d="M232.6 117.7v.7M234.8 104.7h.5l.1 .3-.1 .3h-.5l-.2-.3zM235.2 104.2h3.6v1.8h-3.6zM236.4 108.4h3.6v1.8h-3.6zM237.3 111.3h-1.1v1.9h1.1v7.9M238 103.1v-1.9h7.5v3h.8v1.9M243.6 111.3h3.6v1.8h-3.6zM243.6 107.1h3.6v1.8h-3.6zM246.3 114.3v13.2h-1.1M248.4 105.1h5.7v11.2h-5.7zM249.9 120h3v1.9h-3zM251.5 104.4h-3.8v3.7"/>
<path d="M257.4 112.9h6.6l1 1v5.5l-1 1h-6.6zM257.7 103.7h6.5l1 1v5.6l-1 1h-6.5zM269.7 105.8h9.7v9.3h-8.2l-1.5-1.5zM270.5 105.8v-1.5h8.1v1.5M270.6 114.5v4.7h1.1v-4.1M277.4 115.1v4.1h1.1v-4.1M281 116.7v2.1h4.6v-1.3l-.9-.8h-3.6M281.8 108.8h3v1.9h-3zM281.8 105.8h3v1.8h-3zM281.8 111.9h3v1.8h-3zM227.1 123.2v3.5M236.1 122.4h4.2v2.1h-4.2z"/>
<path d="M237.3 125.6v1.9h3M240.7 126.7h4.2v2.1h-4.2zM254.1 134.5v2.3M254.7 136.8v-10.2h8.6v10.2M265.6 136.8v-8h9.9v8M291.6 120.8h-3.3v11.2h3.3"/>
<circle cx="261.2" cy="116.6" r="3.6"/>
<circle cx="261.5" cy="107.5" r="3.6"/>
<circle cx="229.4" cy="125" r="2.25"/>
<circle cx="270.6" cy="133.3" r="2.48"/>
</g>
<path d="M227.4 177l10.6-10.6a.75 .75 0 0 1 1.1 0l10.6 10.6a.75 .75 0 0 1 0 1.1l-10.6 10.6a.75 .75 0 0 1-1.1 0l-10.6-10.6a.75 .75 0 0 1 0-1.1z" fill="#ff8080"/>
<g fill="none" stroke="#000" stroke-width=".21">
<path d="M226.1 155.4h11.4v7.6h-11.4zM249.6 153.9h22.9v3.8h-22.9zM270.1 160h1.8v3h-1.8zM289.9 152.7v49.6M222.2 177.2v2.1h4.6v-1.3l-.9-.8h-3.7M223 168.2h3v1.8h-3zM231.1 177.5l7.4-7.4 6.4 6.4v2.1l-6.4 6.3zM242.6 163.7l1.3 1.3-2.1 2.1-1.4-1.3zM242.6 168.1l2.1-2.1 1.4 1.3-2.2 2.1zM244 160.3l3-2.9h.4l4.9 4.8v.5l-3 2.9h-.4l-4.9-4.9zM248.5 170.1l2.1 2.1-1.3 1.3-2.1-2.1zM251.4 161.4v2.1"/>
<path d="M254.6 161.9h9.9v9h-9.9zM254.6 179.9h1.9v3h-1.9zM258.4 179.9h1.9v3h-1.9zM258.7 174.5h3v1.9h-3zM262.2 179.9h1.9v3h-1.9zM269.1 165.9l-.7 .8M289.4 169.9l-.9 4.5-.2 2.6v11h-19.9v-22.1h21v4.1h2.2M221.5 199.7h4v2.6M223 182.3h3v1.8h-3zM223 185.3h3v1.9h-3zM223.6 188.6h4.4v7.4h-5.9v-5.9zM231.2 184.9l1.3-1.3 2.1 2.1-1.3 1.3z"/>
<path d="M238.8 191.8h11.4v3.8h-10.5l-.9-1zM253.6 191.8h19v3.8h-19zM254.6 185.2h1.9v3h-1.9zM258.4 185.2h1.9v3h-1.9zM262.2 185.2h1.9v3h-1.9zM288.3 186.8h3.3M228.1 202.3v-1.5h1.9v1.5M241.9 202.3v-1.6h1.8v1.6M255.6 202.3v-2.3h1.8v2.3M269.3 202.3v-2.2h1.9v2.2"/>
<circle cx="259.6" cy="166.4" r="2.48"/>
</g>
<g fill="#000">
<circle cx="280.8" cy="158.1" r=".45"/>
<circle cx="281.7" cy="156" r=".45"/>
<circle cx="283.9" cy="155.1" r=".45"/>
<circle cx="283.9" cy="158.1" r="4.1"/>
<circle cx="286" cy="156" r=".45"/>
<circle cx="286.9" cy="158.1" r=".45"/>
<circle cx="281.7" cy="160.3" r=".45"/>
<circle cx="283.9" cy="161.2" r=".45"/>
<circle cx="286" cy="160.3" r=".45"/>
</g>
<g font-size="3">
<text x="8.5" y="12.8">BT2</text>
<text x="8.5" y="16.8">1x 3V [CR2032] Keystone_106_1x20mm-CoinCell</text>
<text x="80.5" y="12.8">R9 R8</text>
<text x="80.5" y="16.8">2x 4.7k R_0805</text>
<text x="152.5" y="12.8">BT1 SW1 U3 U5 U6 U7 U8 U9 U10 U11</text>
<text x="152.5" y="16.8">10x TC_Connector JST_EH_B02B-EH-A_02x2.50mm_Straight</text>
<text x="224.5" y="12.8">SW2 SW3</text>
<text x="224.5" y="16.8">2x SW_PUSH SW_SPST_B3S-1000</text>
<text x="8.5" y="19.8">mpn KEYSTONE103</text>
<text x="80.5" y="19.8">mpn RC0805JR074K7</text>
<text x="152.5" y="19.8">mpn B2B-EH-A(LF)(SN)</text>
<text x="224.5" y="19.8">mpn B3S-1000</text>
<text x="8.5" y="78.3">Q1</text>
<text x="8.5" y="82.3">1x BD139 SOT-23</text>
<text x="80.5" y="78.3">C6 C7 C8 C9 C10 C11 C12 C13 C19 C14 C15</text>
<text x="80.5" y="82.3">11x 10nF C_0805</text>
<text x="152.5" y="78.3">D2 D3</text>
<text x="152.5" y="82.3">2x 1N4448W-7-F D_SOD-123</text>
<text x="224.5" y="78.3">C1 C2</text>
<text x="224.5" y="82.3">2x 100uF CP_Elec_5x5.3</text>
<text x="8.5" y="85.3">mpn MMBT3904LT1G</text>
<text x="80.5" y="85.3">mpn GRM2165C1H103KA01D</text>
<text x="152.5" y="85.3">mpn 1N4448W-7-F</text>
<text x="224.5" y="85.3">mpn EEEFT1C101AR</text>
<text x="8.5" y="143.8">D1</text>
<text x="80.5" y="143.8">U14</text>
<text x="152.5" y="143.8">R3 R4 R10</text>
<text x="224.5" y="143.8">IC1</text>
<text x="8.5" y="147.8">1x LED_Dual_ACA LED_D3.0mm-3</text>
<text x="80.5" y="147.8">1x MAX31855KASA SOIC-8_3.9x4.9mm_Pitch1.27mm</text>
<text x="152.5" y="147.8">3x 10k R_0805</text>
<text x="224.5" y="147.8">1x ATMEGA328-P TQFP-32_7x7mm_Pitch0.8mm</text>
<text x="8.5" y="150.8">mpn L-93WEGW</text>
<text x="80.5" y="150.8">mpn MAX31855KASA</text>
<text x="152.5" y="150.8">mpn RC0805JR0710K</text>
<text x="224.5" y="150.8">mpn ATMEGA328P-AU</text>
</g>
</svg>
